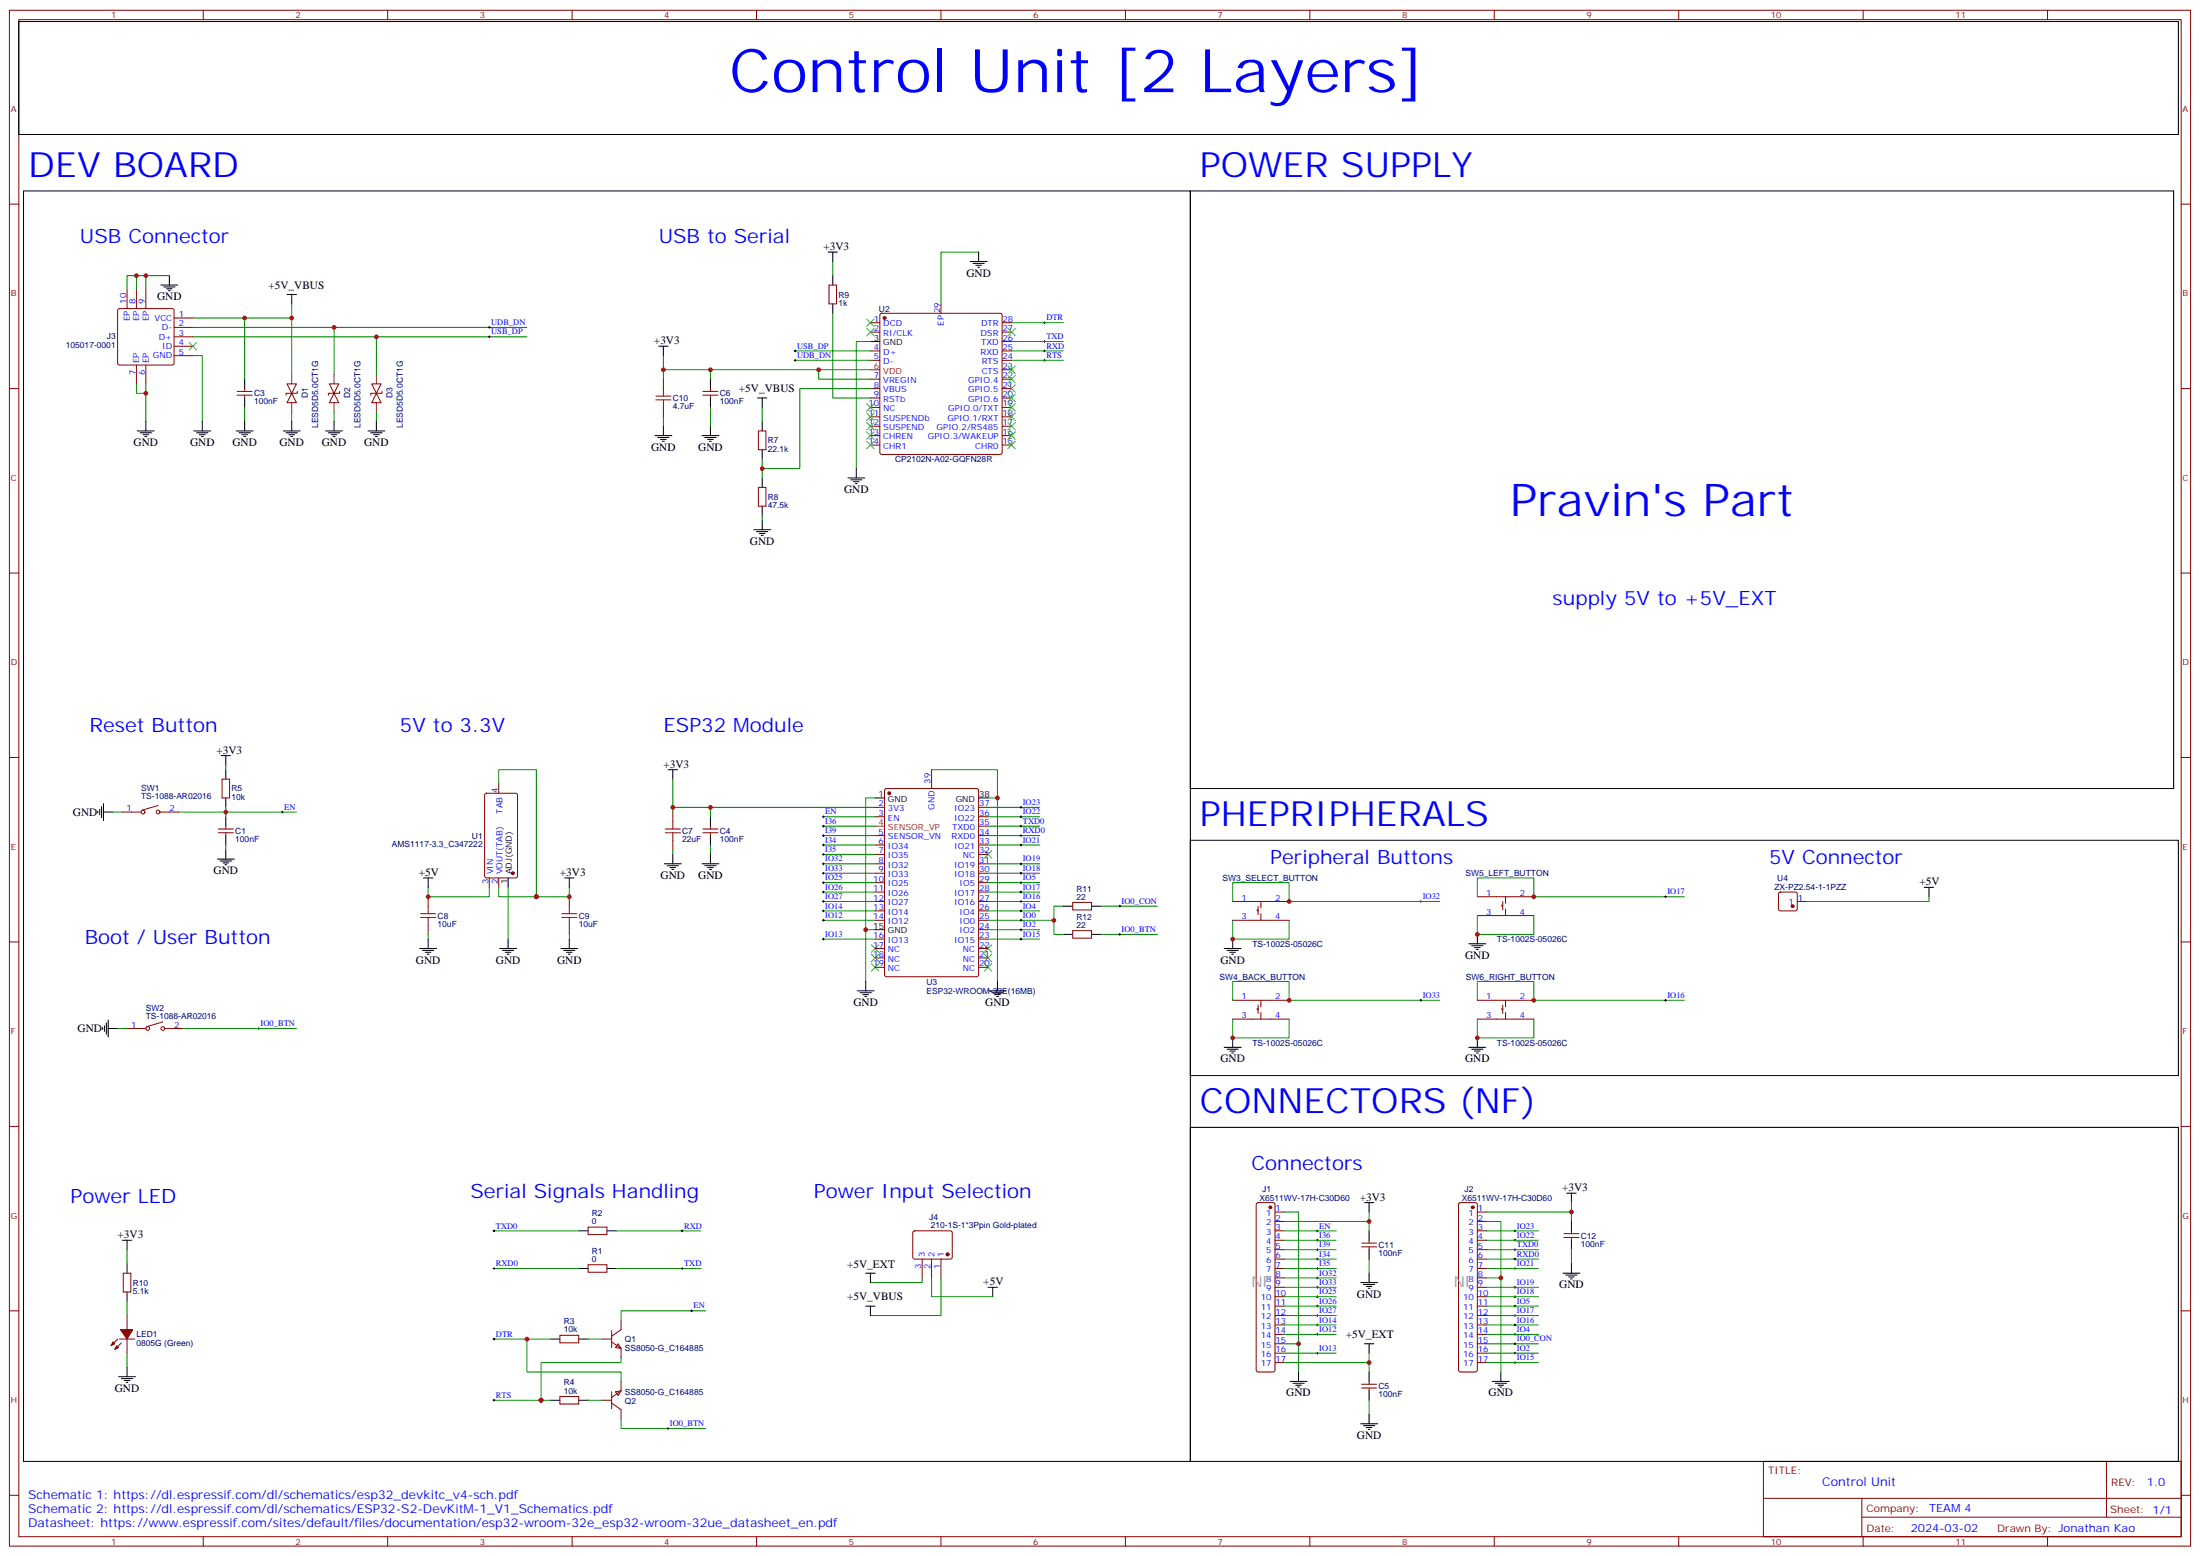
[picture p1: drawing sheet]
<svg xmlns="http://www.w3.org/2000/svg" width="825mm" height="583mm" viewBox="0 0 825 583" stroke-linecap="round" stroke-linejoin="round" font-family="sans-serif">
<g fill="none" stroke="#870000" stroke-width=".37">
<path d="M3.5 3.8h817.8v575.8h-817.8zM7.1 7.4h810.6v568.7h-810.6zM76.2 3.8v3.6M145.3 3.8v3.6M214.5 3.8v3.6M283.6 3.8v3.6M352.8 3.8v3.6M421.9 3.8v3.6M491.1 3.8v3.6M560.2 3.8v3.6M629.4 3.8v3.6M698.5 3.8v3.6"/>
<path d="M767.6 3.8v3.6M3.5 76.5h3.6M817.7 76.5h3.6M44.3 115.9l.5-.2h19.8l.5 .2 .2 .5v19.7l-.3 .5-.4 .2h-19.8l-.5-.2-.2-.5v-19.7zM47.6 108.6v7.1M51.2 108.6v7.1M54.7 108.6v7.1M65.3 119.2h7M310.8 106.9h2.8v7h-2.8zM330.1 117.6l.5-.2h44.4l.5 .2 .2 .5v51.6l-.2 .4-.5 .3h-44.4l-.5-.3-.3-.4v-51.6zM352.8 113.9v3.5M51.2 136.8v7.1"/>
<path d="M54.7 136.8v7.1M65.3 122.7h7M65.3 126.3h7M65.3 129.8h7M65.3 133.3h7M326.3 121h3.5M326.3 124.5h3.5M326.3 131.6h3.5M326.3 135.1h3.5M375.7 121h3.5M375.7 124.5h3.5M375.7 131.6h3.5"/>
<path d="M375.7 135.1h3.5M375.7 138.6h3.5M375.7 128h3.5M3.5 145.7h3.6M88.9 148.1h5.6M88.9 146.7h5.6M91.7 145.7v1M91.7 148.1v1.1M107.6 143.9h3.5l-1.7 3.5zM109.4 147.4l1.7 3.6h-3.5zM111.5 146.7v.7h-4.3v.7M123.5 143.9h3.5l-1.8 3.5z"/>
<path d="M125.2 147.4l1.8 3.6h-3.5zM127.4 146.7v.7h-4.3v.7M139.3 143.9h3.6l-1.8 3.5zM141.1 147.4l1.8 3.6h-3.6zM143.2 146.7v.7h-4.2v.7M248.7 142.1v3.6M248.7 152.7v3.5M263.5 148.1h5.7M263.5 146.7h5.7M266.3 145.7v1M266.3 148.1v1.1M326.3 145.7h3.5"/>
<path d="M326.3 142.1h3.5M326.3 149.2h3.5M326.3 152.7h3.5M326.3 156.2h3.5M326.3 159.8h3.5M375.7 145.7h3.5M375.7 142.1h3.5M375.7 149.2h3.5M375.7 152.7h3.5M375.7 156.2h3.5M375.7 159.8h3.5M817.7 145.7h3.6"/>
<path d="M284.3 161.5h2.9v7.1h-2.9zM326.3 163.3h3.5M326.3 166.8h3.5M375.7 163.3h3.5M375.7 166.8h3.5M284.3 182.7h2.9v7.1h-2.9zM3.5 214.8h3.6M817.7 214.8h3.6M3.5 284h3.6M83.3 292.1h2.8v7h-2.8zM181.9 297.6l.5-.2h10.9l.7 .4v30.6l-.4 .7h-11.2l-.7-.5v-30.5zM187 293.8v3.6"/>
<path d="M331.8 295.8l.5-.2h33.9l.6 .4 .1 69.4-.5 .7h-34.1l-.6-.4-.1-69.4zM349.2 288.5v7.1M817.7 284h3.6M45.9 304.4h7M59.3 301.9l-6 1.8M60 304.4h7M81.8 312.2h5.7M81.8 310.8h5.7M84.7 309.7v1.1M84.7 312.2v1M252.2 304.4v3.5M252.2 315v3.5"/>
<path d="M263.5 312.2h5.7M263.5 310.8h5.7M266.3 309.7v1.1M266.3 312.2v1M328.1 302.6h3.5M328.1 306.2h3.5M328.1 313.2h3.5M328.1 316.8h3.5M366.9 302.6h3.5M366.9 306.2h3.5M366.9 313.2h3.5M366.9 316.8h3.5"/>
<path d="M366.9 309.7h3.5M160.5 336.2v3.5M183.4 329.1v3.5M187 329.1v3.5M213.4 336.2v3.5M328.1 337.9h3.5M328.1 320.3h3.5M328.1 323.8h3.5M328.1 327.3h3.5M328.1 330.9h3.5M328.1 334.4h3.5M366.9 337.9h3.5"/>
<path d="M366.9 320.3h3.5M366.9 323.8h3.5M366.9 327.3h3.5M366.9 330.9h3.5M366.9 334.4h3.5M402.2 338.3h7v2.8h-7zM462.1 337.9h21.2M471.7 339.7v3.2M472.7 337.9v2.5M553.9 336.2h21.1M563.4 339.3h-.4v.4h.4M563.4 337.9v3.2"/>
<path d="M564.4 336.2v2.4M667 334.6l.5-.2h5.6l.5 .2 .2 .5v5.6l-.2 .5-.5 .3h-5.6l-.5-.3-.3-.5v-5.6zM673.8 337.9h3.5M3.5 353.1h3.6M160.5 346.7v3.6M213.4 346.7v3.6M328.1 345h3.5M328.1 341.5h3.5M328.1 352h3.5M328.1 355.6h3.5M328.1 359.1h3.5M366.9 345h3.5"/>
<path d="M366.9 341.5h3.5M366.9 352h3.5M366.9 355.6h3.5M366.9 359.1h3.5M366.9 348.5h3.5M402.2 348.9h7v2.8h-7zM462.1 345h21.2M471.7 341.1h-.4v.4h.4M472.7 342.5v2.5M553.9 343.2h21.1M564.4 340.7v2.5M817.7 353.1h3.6"/>
<path d="M328.1 362.6h3.5M366.9 362.6h3.5M462.1 375h21.2M471.7 378.1h-.4v.4h.4M471.7 376.7v3.2M472.7 375v2.4M472.7 379.6v2.4M553.9 375h21.1M563.4 378.1h-.4v.4h.4M563.4 376.7v3.2M564.4 375v2.4M564.4 379.6v2.4"/>
<path d="M47.6 385.6h7.1M61 383.1l-6 1.7M61.7 385.6h7.1M462.1 382h21.2M553.9 382h21.1M3.5 422.2h3.6M817.7 422.2h3.6M220.5 460h7v2.8h-7zM471.2 451l.5-.2h5.6l.5 .2 .2 .5v62.1l-.7 .7h-5.6l-.7-.7v-62.1zM478 454.3h3.5M478 457.9h3.5M547 451l.5-.2h5.7l.5 .2 .2 .5v62.1l-.7 .7h-5.7l-.7-.7v-62.1z"/>
<path d="M553.9 454.3h3.5M553.9 457.9h3.5M46.2 477.3h2.8v7h-2.8zM220.5 474.1h7v2.8h-7zM342.4 461.6l.5-.2h13.4l.5 .2 .2 .5-.1 9.5-.6 .4-13.7-.1-.4-.6v-9.2zM345.7 472v7M349.2 472v7M352.8 472v7M478 461.4h3.5M478 464.9h3.5M478 468.5h3.5M478 472h3.5"/>
<path d="M478 475.5h3.5M478 479h3.5M510.5 467.4h5.6M510.5 466h5.6M513.3 464.9v1.1M513.3 467.4v1.1M553.9 461.4h3.5M553.9 464.9h3.5M553.9 468.5h3.5M553.9 472h3.5M553.9 475.5h3.5M553.9 479h3.5"/>
<path d="M586.3 463.9h5.7M586.3 462.5h5.7M589.1 461.4v1.1M589.1 463.9v1M3.5 491.4h3.6M47.6 493.1v5.3M229.3 498.8v6.3M232.8 494.9v3.5l-3.5 2.5M478 482.6h3.5M478 486.1h3.5M478 489.6h3.5M478 493.1h3.5"/>
<path d="M478 496.7h3.5M553.9 482.6h3.5M553.9 486.1h3.5M553.9 489.6h3.5M553.9 493.1h3.5M553.9 496.7h3.5M817.7 491.4h3.6M44.1 502l-2.5 2.4M44.8 502h5.6M45.5 503.4l-2.5 2.4M47.6 502v5.3M209.9 500.6h7.1v2.8h-7.1z"/>
<path d="M225.8 502h3.5M229.3 503l3.5 2.5v3.5M231.8 503.7l1 1.8-2.1-.4zM232.8 517.8v3.6l-3.5 2.4M478 500.2h3.5M478 503.7h3.5M478 507.3h3.5M478 510.8h3.5M510.5 518.9h5.6M513.3 517.8v1.1M553.9 500.2h3.5M553.9 503.7h3.5"/>
<path d="M553.9 507.3h3.5M553.9 510.8h3.5M209.9 523.5h7.1v2.8h-7.1zM225.8 524.9h3.5M229.3 526l3.5 2.4v3.6M229.3 521.7v6.4M230.7 521.7l2.1-.3-1 1.7zM510.5 520.3h5.6M513.3 520.3v1.1M661.1 547.8h156.6v28.3h-156.6zM789.7 547.9v20.8M3.5 560.5h3.6"/>
<path d="M76.2 576.1v3.5M145.3 576.1v3.5M214.5 576.1v3.5M283.6 576.1v3.5M352.8 576.1v3.5M421.9 576.1v3.5M491.1 576.1v3.5M560.2 576.1v3.5M629.4 576.1v3.5M661.1 561.7h156.5M698 568.7h119.6M698 561.7v14.1"/>
<path d="M698.5 576.1v3.5M767.6 576.1v3.5M817.7 560.5h3.6"/>
<circle cx="53.6" cy="304.4" r=".71"/>
<circle cx="59.3" cy="304.4" r=".71"/>
<circle cx="55.4" cy="385.6" r=".71"/>
<circle cx="61" cy="385.6" r=".71"/>
</g>
<g fill="#870000" stroke="#870000" stroke-width=".37">
<path d="M43.7 504.4l.7 .7-1.4 .7z"/>
<path d="M42.3 503l.7 .7-1.4 .7z"/>
<path d="M45.2 498.4h4.5l-2.1 3.6z"/>
<circle cx="331.6" cy="119.2" r=".53"/>
<circle cx="192.3" cy="327.3" r=".53"/>
<circle cx="355.2" cy="470.2" r=".53"/>
<circle cx="476.2" cy="452.6" r=".53"/>
<circle cx="552.1" cy="452.6" r=".53"/>
<circle cx="672" cy="339.7" r=".53"/>
<circle cx="333.4" cy="297.4" r=".53"/>
</g>
<g fill="none" stroke="#000" stroke-width=".37">
<path d="M7.1 8.1h809.6v42.3h-809.6zM8.8 71.6h437.5v476.2h-437.5zM446.3 71.6h368.6v224h-368.6zM310.4 94.5h3.6M312.2 94.5v3.5M363.7 98h6.4M364.8 98.7h4.2M365.8 99.4h2.1M366.9 94.5v3.5M60.3 106.9h6.4M61.4 107.6h4.2M62.4 108.3h2.2"/>
<path d="M63.1 109h.8M63.5 103.3v3.6M107.6 110.4h3.5M109.4 110.4v3.5M312.2 103.3v3.6M312.2 113.9v3.5M366.5 100.2h.7M183.1 126.3h.7M183.1 122.7h.7M183.4 122.4v.7M183.4 125.9v.7M246.9 129.8h3.6"/>
<path d="M248.7 129.8v3.5M297.7 131.6h.7M297.7 135.1h.7M298.1 131.2v.7M298.1 134.7v.7M326.3 128h3.5M391.2 128h.7M391.2 131.6h.7M391.2 135.1h.7M391.2 121h.7M391.6 120.6v.7M391.6 127.7v.7"/>
<path d="M391.6 131.2v.7M391.6 134.7v.7M54.7 158v3.5M75.8 158v3.5M91.7 142.1v3.6M91.7 149.2v3.5M91.7 158v3.5M109.4 158v3.5M125.2 158v3.5M141.1 158v3.5M248.7 159.8v3.5M266.3 142.1v3.6"/>
<path d="M266.3 149.2v3.5M266.3 159.8v3.5M284 149.2h3.5M285.8 149.2v3.5M285.8 158v3.5M51.5 161.5h6.4M52.6 162.2h4.2M53.6 162.9h2.1M54.3 163.7h.7M72.7 161.5h6.3M73.7 162.2h4.3M74.8 162.9h2.1"/>
<path d="M75.5 163.7h.7M88.5 161.5h6.4M89.6 162.2h4.2M90.7 162.9h2.1M91.4 163.7h.7M106.2 161.5h6.3M107.2 162.2h4.3M108.3 162.9h2.1M109 163.7h.7M122.1 161.5h6.3M123.1 162.2h4.3M124.2 162.9h2.1"/>
<path d="M124.9 163.7h.7M137.9 161.5h6.4M139 162.2h4.2M140.1 162.9h2.1M140.8 163.7h.7M245.5 163.3h6.4M246.6 164h4.2M247.6 164.7h2.2M248.4 165.4h.7M263.2 163.3h6.3M264.2 164h4.3M265.3 164.7h2.1"/>
<path d="M266 165.4h.7M285.8 168.6v3.5M285.8 179.2v3.5M317.9 179.2h6.3M318.9 179.9h4.2M321 175.6v3.6M282.6 198.6h6.3M283.6 199.3h4.3M284.7 200h2.1M285.8 189.8v3.5M285.8 195.1v3.5M320 180.6h2.1"/>
<path d="M320.7 181.3h.7M285.4 200.7h.7M82.9 283.2h3.5M84.7 283.2v3.6M84.7 288.5v3.6M84.7 299.1v3.5M250.5 288.5h3.5M252.2 288.5v3.6M328.1 299.1h3.5M366.9 299.1h3.5M36.7 304.1v.7M37.4 303.4v2.1"/>
<path d="M38.1 302.3v4.2M38.8 304.4h3.5M38.8 301.2v6.4M84.7 306.2v3.5M84.7 313.2v3.6M84.7 318.5v3.6M105.5 304.4h.7M105.8 304.1v.7M266.3 306.2v3.5M266.3 313.2v3.6M308.3 306.2h.7M308.3 316.8h.7"/>
<path d="M308.3 309.7h.7M308.3 313.2h.7M308.7 305.8v.7M308.7 309.4v.7M308.7 312.9v.7M308.7 316.4v.7M308.7 319.9v.7M382.4 306.2h.7M382.4 316.8h.7M382.4 302.6h.7M382.4 309.7h.7M382.4 313.2h.7"/>
<path d="M382.8 302.3v.7M382.8 305.8v.7M382.8 309.4v.7M382.8 312.9v.7M382.8 316.4v.7M446.3 315h370.4v88.2h-370.4zM81.5 322.1h6.3M82.5 322.8h4.3M83.6 323.5h2.1M84.3 324.2h.7M158.7 329.1h3.6M160.5 329.1v3.5"/>
<path d="M190.5 329.1v3.5M211.7 329.1h3.5M213.4 329.1v3.5M249.1 323.8h6.3M250.1 324.5h4.3M251.2 325.2h2.1M251.9 325.9h.7M252.2 320.3v3.5M263.2 323.8h6.3M264.2 324.5h4.3M265.3 325.2h2.1M266 325.9h.7"/>
<path d="M266.3 320.3v3.5M308.3 323.8h.7M308.3 337.9h.7M308.3 334.4h.7M308.3 327.3h.7M308.3 330.9h.7M308.3 320.3h.7M308.7 323.5v.7M308.7 327v.7M308.7 330.5v.7M308.7 334v.8M308.7 337.6v.7"/>
<path d="M382.4 323.8h.7M382.4 337.9h.7M382.4 334.4h.7M382.4 327.3h.7M382.4 330.9h.7M382.8 323.5v.7M382.8 327v.7M382.8 330.5v.7M382.8 334v.8M382.8 337.6v.7M398.6 339.7h3.6M409.2 339.7h3.5"/>
<path d="M419.5 339.7h.7M419.8 339.3v.7M532.3 337.9h.7M532.7 337.6v.7M624.1 336.2h.7M624.4 335.8v.7M721.4 332.6h3.6M723.2 332.6v3.6M157.3 355.6h6.4M158.4 356.3h4.2M159.5 357h2.1M160.2 357.7h.7"/>
<path d="M160.5 352v3.6M187.3 355.6h6.4M188.4 356.3h4.2M189.4 357h2.2M190.1 357.7h.8M190.5 352v3.6M210.3 355.6h6.3M211.3 356.3h4.2M212.4 357h2.1M213.1 357.7h.7M213.4 352v3.6M308.3 345h.7"/>
<path d="M308.3 352h.7M308.3 341.5h.7M308.7 341.1v.7M308.7 344.6v.7M308.7 351.7v.7M328.1 348.5h3.5M382.4 345h.7M382.4 352h.7M382.4 341.5h.7M382.4 348.5h.7M382.8 341.1v.7M382.8 344.6v.7"/>
<path d="M382.8 348.2v.7M382.8 351.7v.7M398.6 350.3h3.6M409.2 350.3h3.5M419.5 350.3h.7M419.8 349.9v.7M459 355.6h6.3M460 356.3h4.3M461.1 357h2.1M461.8 357.7h.7M462.1 352v3.6M550.7 353.8h6.3"/>
<path d="M551.7 354.5h4.3M552.8 355.2h2.1M553.5 355.9h.7M553.9 350.3v3.5M321.4 371.4h6.3M322.4 372.1h4.3M323.5 372.9h2.1M324.2 373.6h.7M324.6 367.9v3.5M370.8 371.4h6.3M371.8 372.1h4.3M372.9 372.9h2.1"/>
<path d="M373.6 373.6h.7M373.9 367.9v3.5M532.3 375h.7M532.7 374.6v.7M624.1 375h.7M624.4 374.6v.7M38.5 385.2v.7M39.2 384.5v2.1M39.9 383.4v4.3M40.6 385.6h3.5M40.6 382.4v6.3M96.7 385.6h.7"/>
<path d="M97 385.2v.7M459 392.6h6.3M460 393.3h4.3M461.1 394h2.1M461.8 394.7h.7M462.1 389.1v3.5M550.7 392.6h6.3M551.7 393.3h4.3M552.8 394h2.1M553.5 394.7h.7M553.9 389.1v3.5M446.3 422.6h370.4v125.2h-370.4z"/>
<path d="M511.5 450.8h3.6M513.3 450.8v3.5M587.4 447.3h3.5M589.1 447.3v3.5M589.1 457.9v3.5M45.9 464.9h3.5M47.6 464.9v3.6M47.6 473.7v3.6M184.9 475.5h.7M184.9 461.4h.7M185.2 461v.8M185.2 475.2v.7"/>
<path d="M217 475.5h3.5M217 461.4h3.5M227.5 475.5h3.6M227.5 461.4h3.6M255.4 475.5h.7M255.4 461.4h.7M255.8 461v.8M255.8 475.2v.7M324.6 477.3h3.5M326.3 477.3v3.5M493.5 475.5h.7M493.5 461.4h.7"/>
<path d="M493.5 464.9h.7M493.5 468.5h.7M493.5 472h.7M493.5 479h.7M493.9 461v.8M493.9 464.6v.7M493.9 468.1v.7M493.9 471.6v.7M493.9 475.2v.7M493.9 478.7v.7M513.3 461.4v3.5M513.3 468.5v3.5"/>
<path d="M513.3 477.3v3.5M567.6 475.5h.7M567.6 461.4h.7M567.6 464.9h.7M567.6 468.5h.7M567.6 472h.7M568 461v.8M568 464.6v.7M568 468.1v.7M568 471.6v.7M568 475.2v.7M586 477.3h6.3"/>
<path d="M587 478h4.3M588.1 478.7h2.1M588.8 479.4h.7M589.1 464.9v3.6M589.1 473.7v3.6M47.6 484.3v3.6M258.9 491.4h.7M259.3 491v.7M324.6 489.6h3.5M326.3 489.6v3.5M370.4 482.6h3.5M372.2 482.6v3.5"/>
<path d="M493.5 482.6h.7M493.5 489.6h.7M493.5 493.1h.7M493.5 486.1h.7M493.5 496.7h.7M493.9 482.2v.7M493.9 485.7v.7M493.9 489.3v.7M493.9 492.8v.7M493.9 496.3v.7M493.9 499.9v.7M510.1 480.8h6.4"/>
<path d="M511.2 481.5h4.2M512.2 482.2h2.1M512.9 482.9h.7M567.6 482.6h.7M567.6 489.6h.7M567.6 493.1h.7M567.6 486.1h.7M567.6 496.7h.7M568 482.2v.7M568 485.7v.7M568 489.3v.7M568 492.8v.7"/>
<path d="M568 496.3v.7M568 499.9v.7M44.4 516.1h6.4M45.5 516.8h4.2M46.6 517.5h2.1M47.3 518.2h.7M47.6 512.6v3.5M184.9 502h.7M185.2 501.6v.7M206.4 502h3.5M217 502h3.5M483.7 517.8h6.3"/>
<path d="M484.7 518.5h4.2M485.8 519.3h2.1M486.5 520h.7M486.8 514.3v3.5M493.5 507.3h.7M493.5 500.2h.7M493.9 506.9v.7M511.5 503.7h3.6M513.3 503.7v3.6M513.3 514.3v3.5M559.5 517.8h6.4M560.6 518.5h4.2"/>
<path d="M561.6 519.3h2.1M562.3 520h.7M562.7 514.3v3.5M567.6 507.3h.7M567.6 500.2h.7M567.6 510.8h.7M567.6 503.7h.7M568 503.4v.7M568 506.9v.7M568 510.4v.7M184.9 524.9h.7M185.2 524.5v.8"/>
<path d="M206.4 524.9h3.5M217 524.9h3.5M250.1 535.5h.7M250.5 535.1v.7M510.1 533.7h6.4M511.2 534.4h4.2M512.2 535.1h2.1M512.9 535.8h.7M513.3 521.4v3.5M513.3 530.2v3.5"/>
</g>
<path d="M326.3 138.6h3.5M328.1 309.7h3.5" fill="none" stroke="#f00" stroke-width=".37"/>
<path d="M109.4 140.4v3.5M109.4 151v3.5M125.2 140.4v3.5M125.2 151v3.5M141.1 140.4v3.5M141.1 151v3.5" fill="none" stroke="#8c2424" stroke-width=".37"/>
<g fill="none" stroke="#a10000" stroke-width=".37">
<path d="M245.9 149.9h5.6M245.9 148.5h5.6M248.7 145.7v2.8M248.7 149.9v2.8M249.4 312.2h5.7M249.4 310.8h5.7M252.2 307.9v2.9M252.2 312.2v2.8M160.5 339.7v2.8M213.4 339.7v2.8M157.7 343.9h5.6M157.7 342.5h5.6"/>
<path d="M160.5 343.9v2.8M210.6 343.9h5.7M210.6 342.5h5.7M213.4 343.9v2.8"/>
</g>
<g fill="none" stroke="#008700" stroke-width=".37">
<path d="M312.2 98v5.3M366.9 94.5h-14.1v19.4M47.6 108.6v-5.3h7.1v5.3M51.2 103.3v5.3M54.7 103.3h8.8M72.3 119.2h19.4v22.9M91.7 119.2h17.7v21.2M109.4 113.9v5.3M312.2 117.4v31.8h14.1M72.3 133.3h3.5v24.7M72.3 122.7h125.3M72.3 126.3h125.3"/>
<path d="M125.2 122.7v17.7M141.1 126.3v14.1M248.7 133.3v5.3M266.3 138.6v3.5M298.1 131.6h28.2M298.1 135.1h28.2M306.9 138.6v3.5h19.4M326.3 128h-5.3v47.6M326.3 138.6h-77.6v3.5M379.2 131.6h19.4M379.2 135.1h19.4M379.2 121h19.4"/>
<path d="M379.2 128h19.4M51.2 143.9v3.5h3.5v-3.5M54.7 147.4v10.6M91.7 152.7v5.3M109.4 154.5v3.5M125.2 154.5v3.5M141.1 154.5v3.5M248.7 156.2v3.6M266.3 152.7v7.1M285.8 152.7v5.3M326.3 145.7h-26.4v29.9h-14.1v-3.5M285.8 175.6v3.6"/>
<path d="M285.8 193.3v1.8M84.7 286.8v1.7M187 293.8v-5.3h14.1v47.7M252.2 292.1v10.5M328.1 299.1h-3.5v68.8M349.2 288.5h24.7v10.6M370.4 299.1h3.5v68.8M42.3 304.4h3.6M67 304.4h17.7v1.8M84.7 302.6v1.8h26.4M84.7 316.8v1.7M252.2 318.5v1.8"/>
<path d="M266.3 302.6v3.6M266.3 316.8v3.5M308.7 306.2h19.4M308.7 309.7h19.4M308.7 313.2h19.4M308.7 316.8h19.4M328.1 302.6h-75.9v1.8M370.4 306.2h19.4M370.4 309.7h19.4M370.4 313.2h19.4M370.4 316.8h19.4M370.4 302.6h19.4"/>
<path d="M160.5 332.6v3.6h22.9v-3.6M187 332.6v3.6h26.4v-3.6M190.5 332.6v19.4M308.7 320.3h19.4M308.7 323.8h19.4M308.7 327.3h19.4M308.7 330.9h19.4M308.7 334.4h19.4M308.7 337.9h19.4M370.4 323.8h19.4M370.4 327.3h19.4M370.4 330.9h19.4"/>
<path d="M370.4 334.4h19.4M370.4 337.9h19.4M398.6 339.7h-3.5v5.3h-24.7M412.7 339.7h21.2M462.1 337.9v-7h21.2v7h56.5M553.9 336.2v-7.1h21.1v7.1h56.5M723.2 336.2v1.7h-45.9M160.5 350.3v1.7M213.4 350.3v1.7M308.7 341.5h19.4M308.7 345h19.4M308.7 352h19.4"/>
<path d="M324.6 348.5h3.5M370.4 348.5h19.4M370.4 341.5h19.4M370.4 352h19.4M395.1 345v5.3h3.5M412.7 350.3h21.2M462.1 345v7h21.2v-7M553.9 343.2v7.1h21.1v-7.1M462.1 375v-7.1h21.2v7.1h56.5M553.9 375v-7.1h21.1v7.1h56.5M44.1 385.6h3.5M68.8 385.6h42.3"/>
<path d="M462.1 382v7.1h21.2v-7.1M553.9 382v7.1h21.1v-7.1M481.5 454.3h5.3v60M481.5 457.9h31.8v3.5M513.3 454.3v3.6M557.4 457.9h5.3v56.4M557.4 454.3h31.7v3.6M589.1 450.8v3.5M47.6 468.5v5.2M185.2 475.5h31.8M185.2 461.4h31.8M231.1 475.5h31.7"/>
<path d="M231.1 461.4h31.7M345.7 479v1.8h-19.4M349.2 479v7.1h23M352.8 479v14.1h-26.5M481.5 475.5h19.4M481.5 461.4h19.4M481.5 479h19.4M481.5 472h19.4M481.5 468.5h19.4M481.5 464.9h19.4M513.3 472v5.3M557.4 475.5h19.4"/>
<path d="M557.4 461.4h19.4M557.4 479h5.3M557.4 472h19.4M557.4 468.5h19.4M557.4 464.9h19.4M589.1 468.5v5.2M47.6 487.9v5.2M264.6 491.4h-31.8v3.5M481.5 496.7h19.4M481.5 493.1h19.4M481.5 489.6h19.4M481.5 486.1h19.4"/>
<path d="M481.5 482.6h19.4M557.4 496.7h19.4M557.4 493.1h19.4M557.4 489.6h19.4M557.4 486.1h19.4M557.4 482.6h19.4M47.6 507.3v5.3M185.2 502h12.4M206.4 502h-8.8v12.3h35.2v3.5M220.5 502h5.3M232.8 509v1.8h-30v14.1h3.6M481.5 510.8h31.8v3.5"/>
<path d="M481.5 507.3h19.4M481.5 500.2h19.4M481.5 503.7h5.3M513.3 507.3v3.5M557.4 507.3h19.4M557.4 500.2h19.4M557.4 510.8h19.4M557.4 503.7h19.4M185.2 524.9h17.6M220.5 524.9h5.3M232.8 532v3.5h31.8M513.3 524.9v5.3"/>
</g>
<g fill="none" stroke="#3c3" stroke-width=".37">
<path d="M324.9 119.6l2.8 2.8M327.7 119.6l-2.8 2.8M70.9 128.4l2.8 2.8M73.7 128.4l-2.8 2.8M324.9 123.1l2.8 2.8M327.7 123.1l-2.8 2.8M377.8 137.2l2.8 2.8M377.8 123.1l2.8 2.8M380.6 137.2l-2.8 2.8M380.6 123.1l-2.8 2.8M324.9 151.3l2.8 2.8M324.9 158.4l2.8 2.8"/>
<path d="M324.9 154.8l2.8 2.9M327.7 151.3l-2.8 2.8M327.7 158.4l-2.8 2.8M327.7 154.8l-2.8 2.9M377.8 158.4l2.8 2.8M377.8 154.8l2.8 2.9M377.8 151.3l2.8 2.8M377.8 147.8l2.8 2.8M377.8 144.3l2.8 2.8M377.8 140.7l2.8 2.8M380.6 158.4l-2.8 2.8M380.6 154.8l-2.8 2.9"/>
<path d="M380.6 151.3l-2.8 2.8M380.6 147.8l-2.8 2.8M380.6 144.3l-2.8 2.8M380.6 140.7l-2.8 2.8M324.9 161.9l2.8 2.8M324.9 165.4l2.8 2.8M327.7 161.9l-2.8 2.8M327.7 165.4l-2.8 2.8M377.8 165.4l2.8 2.8M377.8 161.9l2.8 2.8M380.6 165.4l-2.8 2.8M380.6 161.9l-2.8 2.8"/>
<path d="M369 318.9l2.8 2.8M371.8 318.9l-2.8 2.8M326.7 354.2l2.8 2.8M326.7 357.7l2.8 2.8M329.5 354.2l-2.8 2.8M329.5 357.7l-2.8 2.8M369 354.2l2.8 2.8M369 357.7l2.8 2.8M371.8 354.2l-2.8 2.8M371.8 357.7l-2.8 2.8M326.7 361.2l2.8 2.8M329.5 361.2l-2.8 2.8"/>
<path d="M369 361.2l2.8 2.8M371.8 361.2l-2.8 2.8"/>
</g>
<g fill="#c00">
<circle cx="202.8" cy="524.9" r=".88"/>
<circle cx="160.5" cy="336.2" r=".88"/>
<circle cx="213.4" cy="336.2" r=".88"/>
<circle cx="201.1" cy="336.2" r=".88"/>
<circle cx="306.9" cy="138.6" r=".88"/>
<circle cx="285.8" cy="175.6" r=".88"/>
<circle cx="266.3" cy="138.6" r=".88"/>
<circle cx="248.7" cy="138.6" r=".88"/>
<circle cx="91.7" cy="119.2" r=".88"/>
<circle cx="125.2" cy="122.7" r=".88"/>
<circle cx="141.1" cy="126.3" r=".88"/>
<circle cx="109.4" cy="119.2" r=".88"/>
<circle cx="54.7" cy="103.3" r=".88"/>
<circle cx="51.2" cy="103.3" r=".88"/>
<circle cx="54.7" cy="147.4" r=".88"/>
<circle cx="197.6" cy="502" r=".88"/>
<circle cx="589.1" cy="454.3" r=".88"/>
<circle cx="513.3" cy="457.9" r=".88"/>
<circle cx="513.3" cy="510.8" r=".88"/>
<circle cx="395.1" cy="345" r=".88"/>
<circle cx="562.7" cy="479" r=".88"/>
<circle cx="486.8" cy="503.7" r=".88"/>
<circle cx="373.9" cy="299.1" r=".88"/>
<circle cx="324.6" cy="348.5" r=".88"/>
<circle cx="252.2" cy="302.6" r=".88"/>
<circle cx="266.3" cy="302.6" r=".88"/>
<circle cx="483.3" cy="337.9" r=".88"/>
<circle cx="462.1" cy="352" r=".88"/>
<circle cx="462.1" cy="389.1" r=".88"/>
<circle cx="483.3" cy="375" r=".88"/>
<circle cx="553.9" cy="350.3" r=".88"/>
<circle cx="575" cy="336.2" r=".88"/>
<circle cx="553.9" cy="389.1" r=".88"/>
<circle cx="575" cy="375" r=".88"/>
<circle cx="84.7" cy="304.4" r=".88"/>
</g>
<text font-size="22.6" fill="#00f" x="273.4" y="34.5">Control Unit [2 Layers]</text>
<text font-size="16.9" fill="#00f" x="566.2" y="193.3">Pravin's Part</text>
<g font-size="13.1" fill="#00f">
<text x="10.6" y="66.3">DEV BOARD</text>
<text x="449.8" y="66.3">POWER SUPPLY</text>
<text x="449.8" y="309.7">PHEPRIPHERALS</text>
<text x="449.8" y="417.3">CONNECTORS (NF)</text>
</g>
<g font-size="7.4" fill="#00f">
<text x="30" y="91">USB Connector</text>
<text x="246.9" y="91">USB to Serial</text>
<text x="582.1" y="226.8">supply 5V to +5V_EXT</text>
<text x="33.5" y="274.4">Reset Button</text>
<text x="149.9" y="274.4">5V to 3.3V</text>
<text x="248.7" y="274.4">ESP32 Module</text>
<text x="476.2" y="323.8">Peripheral Buttons</text>
<text x="663.2" y="323.8">5V Connector</text>
<text x="31.7" y="353.8">Boot / User Button</text>
<text x="469.2" y="438.5">Connectors</text>
<text x="176.4" y="449.1">Serial Signals Handling</text>
<text x="305.2" y="449.1">Power Input Selection</text>
<text x="26.5" y="450.8">Power LED</text>
</g>
<g font-size="5.6" fill="#999">
<text x="469.2" y="482.6">NF</text>
<text x="545" y="482.6">NF</text>
</g>
<g font-size="4.6" fill="#00f">
<text x="683.2" y="556.9">Control Unit</text>
<text x="10.6" y="561.9">Schematic 1: https://dl.espressif.com/dl/schematics/esp32_devkitc_v4-sch.pdf</text>
<text x="10.6" y="567.2">Schematic 2: https://dl.espressif.com/dl/schematics/ESP32-S2-DevKitM-1_V1_Schematics.pdf</text>
<text x="10.6" y="572.5">Datasheet: https://www.espressif.com/sites/default/files/documentation/esp32-wroom-32e_esp32-wroom-32ue_datasheet_en.pdf</text>
</g>
<g font-size="4.2">
<text x="308.7" y="93.8">+3V3</text>
<text x="362.3" y="103.7">GND</text>
<text x="58.9" y="112.5">GND</text>
<text x="100.6" y="108.3">+5V_VBUS</text>
<text x="245.2" y="129.1">+3V3</text>
<text x="277" y="147.1">+5V_VBUS</text>
<text x="50.1" y="167.2">GND</text>
<text x="71.3" y="167.2">GND</text>
<text x="87.1" y="167.2">GND</text>
<text x="104.8" y="167.2">GND</text>
<text x="120.6" y="167.2">GND</text>
<text x="136.5" y="167.2">GND</text>
<text x="244.1" y="168.9">GND</text>
<text x="261.8" y="168.9">GND</text>
<text x="316.4" y="184.8">GND</text>
<text x="281.2" y="204.2">GND</text>
<text x="81.1" y="282.5">+3V3</text>
<text x="248.7" y="287.8">+3V3</text>
<text x="27.3" y="305.8">GND</text>
<text x="80.1" y="327.7">GND</text>
<text x="157" y="328.4">+5V</text>
<text x="209.9" y="328.4">+3V3</text>
<text x="247.6" y="329.5">GND</text>
<text x="261.8" y="329.5">GND</text>
<text x="719.7" y="331.9">+5V</text>
<text x="549.3" y="359.4">GND</text>
<text x="155.9" y="361.2">GND</text>
<text x="185.9" y="361.2">GND</text>
<text x="208.8" y="361.2">GND</text>
<text x="457.6" y="361.2">GND</text>
<text x="320" y="377.1">GND</text>
<text x="369.4" y="377.1">GND</text>
<text x="29.1" y="387">GND</text>
<text x="457.6" y="398.3">GND</text>
<text x="549.3" y="398.3">GND</text>
<text x="585.6" y="446.6">+3V3</text>
<text x="509.8" y="450.1">+3V3</text>
<text x="44.1" y="464.2">+3V3</text>
<text x="317.6" y="475.2">+5V_EXT</text>
<text x="368.7" y="481.9">+5V</text>
<text x="584.6" y="482.9">GND</text>
<text x="317.6" y="487.5">+5V_VBUS</text>
<text x="508.7" y="486.4">GND</text>
<text x="504.6" y="501.6">+5V_EXT</text>
<text x="43" y="521.7">GND</text>
<text x="482.2" y="523.5">GND</text>
<text x="558.1" y="523.5">GND</text>
<text x="508.7" y="539.4">GND</text>
</g>
<g font-size="4.2" fill="#00f">
<text x="804.9" y="557.1">1.0</text>
<text x="723.3" y="566.7">TEAM 4</text>
<text x="716.4" y="574.5">2024-03-02</text>
</g>
<g font-size="3.9" fill="#800">
<text x="662.9" y="552.4">TITLE:</text>
<text x="791.5" y="557.1">REV:</text>
<text x="699.8" y="566.6">Company:</text>
<text x="791.1" y="567.2">Sheet: 1/1</text>
<text x="699.8" y="574.3">Date:</text>
<text x="748.8" y="574.4">Drawn By: Jonathan Kao</text>
</g>
<g font-size="3.2" fill="#800">
<text x="41.6" y="6.8">1</text>
<text x="110.8" y="6.8">2</text>
<text x="179.9" y="6.8">3</text>
<text x="249.1" y="6.8">4</text>
<text x="318.2" y="6.8">5</text>
<text x="387.3" y="6.8">6</text>
<text x="456.5" y="6.8">7</text>
<text x="525.6" y="6.8">8</text>
<text x="594.8" y="6.8">9</text>
<text x="663.9" y="6.8">10</text>
<text x="733.1" y="6.8">11</text>
<text x="4.1" y="41.9">A</text>
<text x="818.3" y="41.9">A</text>
<text x="4.1" y="111.1">B</text>
<text x="818.3" y="111.1">B</text>
<text x="4.1" y="180.2">C</text>
<text x="818.3" y="180.2">C</text>
<text x="4.1" y="249.4">D</text>
<text x="818.3" y="249.4">D</text>
<text x="4.1" y="318.5">E</text>
<text x="818.3" y="318.5">E</text>
<text x="4.1" y="387.7">F</text>
<text x="818.3" y="387.7">F</text>
<text x="4.1" y="456.8">G</text>
<text x="818.3" y="456.8">G</text>
<text x="4.1" y="526">H</text>
<text x="818.3" y="526">H</text>
<text x="41.6" y="579">1</text>
<text x="110.8" y="579">2</text>
<text x="179.9" y="579">3</text>
<text x="249.1" y="579">4</text>
<text x="318.2" y="579">5</text>
<text x="387.3" y="579">6</text>
<text x="456.5" y="579">7</text>
<text x="525.6" y="579">8</text>
<text x="594.8" y="579">9</text>
<text x="663.9" y="579">10</text>
<text x="733.1" y="579">11</text>
</g>
<g font-size="3.2" fill="#00f">
<text x="47.3" y="113.9" transform="rotate(-90 47.3 113.9)">10</text>
<text x="50.8" y="113.9" transform="rotate(-90 50.8 113.9)">8</text>
<text x="54.3" y="113.9" transform="rotate(-90 54.3 113.9)">9</text>
<text x="67" y="118.9">1</text>
<text x="352.4" y="117.4" transform="rotate(-90 352.4 117.4)">29</text>
<text x="48.7" y="120.3" transform="rotate(-90 48.7 120.3)">EP</text>
<text x="52.2" y="120.3" transform="rotate(-90 52.2 120.3)">EP</text>
<text x="55.7" y="120.3" transform="rotate(-90 55.7 120.3)">EP</text>
<text x="58" y="120.3">VCC</text>
<text x="60.7" y="123.8">D-</text>
<text x="67" y="122.4">2</text>
<text x="67" y="125.9">3</text>
<text x="184.1" y="125.4">USB_DP</text>
<text x="184.1" y="121.8">UDB_DN</text>
<text x="327.7" y="120.6">1</text>
<text x="327.7" y="124.1">2</text>
<text x="331.2" y="122.4">DCD</text>
<text x="331.2" y="125.9">RI/CLK</text>
<text x="353.8" y="122.1" transform="rotate(-90 353.8 122.1)">EP</text>
<text x="367.6" y="125.9">DSR</text>
<text x="367.8" y="122.4">DTR</text>
<text x="375.9" y="124.1">27</text>
<text x="375.9" y="120.6">28</text>
<text x="392.3" y="120.1">DTR</text>
<text x="59.5" y="127.3">D+</text>
<text x="60.8" y="130.8">ID</text>
<text x="67" y="129.4">4</text>
<text x="298.8" y="130.7">USB_DP</text>
<text x="327.7" y="131.2">4</text>
<text x="367.8" y="129.4">TXD</text>
<text x="375.9" y="131.2">25</text>
<text x="375.9" y="127.7">26</text>
<text x="392.3" y="130.7">RXD</text>
<text x="392.3" y="127.1">TXD</text>
<text x="52.2" y="136.1" transform="rotate(-90 52.2 136.1)">EP</text>
<text x="55.7" y="136.1" transform="rotate(-90 55.7 136.1)">EP</text>
<text x="57.3" y="134.4">GND</text>
<text x="67" y="133">5</text>
<text x="298.8" y="134.2">UDB_DN</text>
<text x="327.7" y="134.7">5</text>
<text x="331.2" y="133">D+</text>
<text x="331.2" y="136.5">D-</text>
<text x="367.6" y="133">RXD</text>
<text x="368.1" y="136.5">RTS</text>
<text x="375.9" y="134.7">24</text>
<text x="392.3" y="134.2">RTS</text>
<text x="50.8" y="140.6" transform="rotate(-90 50.8 140.6)">7</text>
<text x="54.3" y="140.6" transform="rotate(-90 54.3 140.6)">6</text>
<text x="327.7" y="141.8">7</text>
<text x="331.2" y="143.5">VREGIN</text>
<text x="363" y="143.5">GPIO.4</text>
<text x="368.1" y="140">CTS</text>
<text x="375.9" y="141.8">22</text>
<text x="375.9" y="138.3">23</text>
<text x="327.7" y="145.3">8</text>
<text x="327.7" y="148.8">9</text>
<text x="331.2" y="147.1">VBUS</text>
<text x="363" y="147.1">GPIO.5</text>
<text x="375.9" y="148.8">20</text>
<text x="375.9" y="145.3">21</text>
<text x="325.6" y="152.4">10</text>
<text x="325.6" y="155.9">11</text>
<text x="331.2" y="150.6">RSTb</text>
<text x="331.2" y="154.1">NC</text>
<text x="355.5" y="154.1">GPIO.0/TXT</text>
<text x="363" y="150.6">GPIO.6</text>
<text x="375.9" y="155.9">18</text>
<text x="375.9" y="152.4">19</text>
<text x="325.6" y="159.4">12</text>
<text x="331.2" y="157.7">SUSPENDb</text>
<text x="331.2" y="161.2">SUSPEND</text>
<text x="351.2" y="161.2">GPIO.2/RS485</text>
<text x="355.2" y="157.7">GPIO.1/RXT</text>
<text x="375.9" y="159.4">17</text>
<text x="325.6" y="162.9">13</text>
<text x="325.6" y="166.5">14</text>
<text x="331.2" y="164.7">CHREN</text>
<text x="347.8" y="164.7">GPIO.3/WAKEUP</text>
<text x="375.9" y="166.5">15</text>
<text x="375.9" y="162.9">16</text>
<text x="331.2" y="168.2">CHR1</text>
<text x="365.6" y="168.2">CHR0</text>
<text x="348.9" y="293.8" transform="rotate(-90 348.9 293.8)">39</text>
<text x="186.6" y="297.2" transform="rotate(-90 186.6 297.2)">4</text>
<text x="47.4" y="304.1">1</text>
<text x="63.5" y="304.1">2</text>
<text x="106.5" y="303.5">EN</text>
<text x="188.4" y="305" transform="rotate(-90 188.4 305)">TAB</text>
<text x="309.4" y="305.3">EN</text>
<text x="329.4" y="302.3">2</text>
<text x="329.4" y="305.8">3</text>
<text x="332.9" y="304.1">3V3</text>
<text x="350.3" y="303.6" transform="rotate(-90 350.3 303.6)">GND</text>
<text x="357.7" y="304.1">IO23</text>
<text x="367.1" y="305.8">36</text>
<text x="367.1" y="302.3">37</text>
<text x="383.5" y="305.3">IO22</text>
<text x="383.5" y="301.8">IO23</text>
<text x="309.4" y="308.8">I36</text>
<text x="332.9" y="307.6">EN</text>
<text x="357" y="311.1">TXD0</text>
<text x="357.7" y="307.6">IO22</text>
<text x="367.1" y="309.4">35</text>
<text x="383.5" y="308.8">TXD0</text>
<text x="309.4" y="315.9">I34</text>
<text x="309.4" y="312.3">I39</text>
<text x="329.4" y="312.9">5</text>
<text x="329.4" y="316.4">6</text>
<text x="332.9" y="314.6">SENSOR_VN</text>
<text x="356.7" y="314.6">RXD0</text>
<text x="367.1" y="316.4">33</text>
<text x="367.1" y="312.9">34</text>
<text x="383.5" y="315.9">IO21</text>
<text x="383.5" y="312.3">RXD0</text>
<text x="309.4" y="322.9">IO32</text>
<text x="309.4" y="319.4">I35</text>
<text x="329.4" y="319.9">7</text>
<text x="329.4" y="323.5">8</text>
<text x="332.9" y="318.2">IO34</text>
<text x="332.9" y="321.7">IO35</text>
<text x="357.7" y="318.2">IO21</text>
<text x="361" y="321.7">NC</text>
<text x="367.1" y="323.5">31</text>
<text x="367.1" y="319.9">32</text>
<text x="383.5" y="322.9">IO19</text>
<text x="184.9" y="327.8" transform="rotate(-90 184.9 327.8)">VIN</text>
<text x="188.4" y="327.8" transform="rotate(-90 188.4 327.8)">VOUT(TAB)</text>
<text x="309.4" y="330">IO25</text>
<text x="309.4" y="326.5">IO33</text>
<text x="329.4" y="327">9</text>
<text x="332.9" y="325.2">IO32</text>
<text x="332.9" y="328.8">IO33</text>
<text x="357.7" y="328.8">IO18</text>
<text x="357.7" y="325.2">IO19</text>
<text x="367.1" y="327">30</text>
<text x="383.5" y="326.5">IO18</text>
<text x="383.5" y="330">IO5</text>
<text x="183.1" y="331.3" transform="rotate(-90 183.1 331.3)">3</text>
<text x="186.6" y="331.3" transform="rotate(-90 186.6 331.3)">2</text>
<text x="309.4" y="333.5">IO26</text>
<text x="327.4" y="330.5">10</text>
<text x="327.4" y="334">11</text>
<text x="332.9" y="332.3">IO25</text>
<text x="332.9" y="335.8">IO26</text>
<text x="357.7" y="335.8">IO17</text>
<text x="359.7" y="332.3">IO5</text>
<text x="367.1" y="334">28</text>
<text x="367.1" y="330.5">29</text>
<text x="383.5" y="333.5">IO17</text>
<text x="557.1" y="335.8">1</text>
<text x="569.7" y="335.8">2</text>
<text x="625.1" y="335.3">IO17</text>
<text x="309.4" y="340.6">IO14</text>
<text x="309.4" y="337">IO27</text>
<text x="327.4" y="337.6">12</text>
<text x="327.4" y="341.1">13</text>
<text x="332.9" y="339.3">IO27</text>
<text x="357.7" y="339.3">IO16</text>
<text x="367.1" y="341.1">26</text>
<text x="367.1" y="337.6">27</text>
<text x="383.5" y="337">IO16</text>
<text x="383.5" y="340.6">IO4</text>
<text x="420.5" y="338.8">IO0_CON</text>
<text x="465.4" y="337.6">1</text>
<text x="478" y="337.6">2</text>
<text x="533.4" y="337">IO32</text>
<text x="670.5" y="339.3">1</text>
<text x="674" y="337.6">1</text>
<text x="309.4" y="344.1">IO12</text>
<text x="327.4" y="344.6">14</text>
<text x="332.9" y="342.9">IO14</text>
<text x="332.9" y="346.4">IO12</text>
<text x="359.7" y="346.4">IO0</text>
<text x="359.7" y="342.9">IO4</text>
<text x="367.1" y="344.6">25</text>
<text x="383.5" y="344.1">IO0</text>
<text x="383.5" y="347.6">IO2</text>
<text x="465.4" y="344.6">3</text>
<text x="478" y="344.6">4</text>
<text x="557.1" y="342.9">3</text>
<text x="569.7" y="342.9">4</text>
<text x="309.4" y="351.2">IO13</text>
<text x="327.4" y="351.7">16</text>
<text x="332.9" y="353.4">IO13</text>
<text x="357.7" y="353.4">IO15</text>
<text x="359.7" y="349.9">IO2</text>
<text x="367.1" y="351.7">23</text>
<text x="367.1" y="348.2">24</text>
<text x="383.5" y="351.2">IO15</text>
<text x="420.5" y="349.4">IO0_BTN</text>
<text x="327.4" y="355.2">17</text>
<text x="327.4" y="358.7">18</text>
<text x="332.9" y="357">NC</text>
<text x="361" y="357">NC</text>
<text x="367.1" y="358.7">21</text>
<text x="367.1" y="355.2">22</text>
<text x="327.4" y="362.3">19</text>
<text x="332.9" y="360.5">NC</text>
<text x="332.9" y="364">NC</text>
<text x="361" y="364">NC</text>
<text x="361" y="360.5">NC</text>
<text x="367.1" y="362.3">20</text>
<text x="465.4" y="374.6">1</text>
<text x="478" y="374.6">2</text>
<text x="533.4" y="374.1">IO33</text>
<text x="557.1" y="374.6">1</text>
<text x="569.7" y="374.6">2</text>
<text x="625.1" y="374.1">IO16</text>
<text x="465.4" y="381.7">3</text>
<text x="478" y="381.7">4</text>
<text x="557.1" y="381.7">3</text>
<text x="569.7" y="381.7">4</text>
<text x="49.1" y="385.2">1</text>
<text x="65.3" y="385.2">2</text>
<text x="97.7" y="384.7">IO0_BTN</text>
<text x="474.7" y="455.8">1</text>
<text x="478.2" y="454">1</text>
<text x="550.5" y="455.8">1</text>
<text x="554" y="454">1</text>
<text x="185.9" y="460.5">TXD0</text>
<text x="256.5" y="460.5">RXD</text>
<text x="474.7" y="459.3">2</text>
<text x="478.2" y="457.5">2</text>
<text x="478.2" y="461">3</text>
<text x="494.6" y="460.5">EN</text>
<text x="550.5" y="459.3">2</text>
<text x="554" y="457.5">2</text>
<text x="554" y="461">3</text>
<text x="568.7" y="460.5">IO23</text>
<text x="474.7" y="462.8">3</text>
<text x="474.7" y="466.3">4</text>
<text x="478.2" y="464.6">4</text>
<text x="494.6" y="467.6">I39</text>
<text x="494.6" y="464">I36</text>
<text x="550.5" y="462.8">3</text>
<text x="550.5" y="466.3">4</text>
<text x="554" y="464.6">4</text>
<text x="568.7" y="467.6">TXD0</text>
<text x="568.7" y="464">IO22</text>
<text x="346.8" y="471.3" transform="rotate(-90 346.8 471.3)">3</text>
<text x="350.3" y="471.3" transform="rotate(-90 350.3 471.3)">2</text>
<text x="353.8" y="471.3" transform="rotate(-90 353.8 471.3)">1</text>
<text x="474.7" y="469.9">5</text>
<text x="474.7" y="473.4">6</text>
<text x="478.2" y="468.1">5</text>
<text x="478.2" y="471.6">6</text>
<text x="494.6" y="471.1">I34</text>
<text x="550.5" y="469.9">5</text>
<text x="550.5" y="473.4">6</text>
<text x="554" y="468.1">5</text>
<text x="554" y="471.6">6</text>
<text x="568.7" y="471.1">RXD0</text>
<text x="185.9" y="474.6">RXD0</text>
<text x="256.5" y="474.6">TXD</text>
<text x="345.4" y="475.8" transform="rotate(-90 345.4 475.8)">3</text>
<text x="348.9" y="475.8" transform="rotate(-90 348.9 475.8)">2</text>
<text x="352.4" y="475.8" transform="rotate(-90 352.4 475.8)">1</text>
<text x="474.7" y="476.9">7</text>
<text x="478.2" y="475.2">7</text>
<text x="478.2" y="478.7">8</text>
<text x="494.6" y="474.6">I35</text>
<text x="494.6" y="478.2">IO32</text>
<text x="550.5" y="476.9">7</text>
<text x="554" y="475.2">7</text>
<text x="554" y="478.7">8</text>
<text x="568.7" y="474.6">IO21</text>
<text x="474.7" y="480.4">8</text>
<text x="474.7" y="484">9</text>
<text x="478.2" y="482.2">9</text>
<text x="478.2" y="485.7">10</text>
<text x="494.6" y="481.7">IO33</text>
<text x="494.6" y="485.2">IO25</text>
<text x="550.5" y="480.4">8</text>
<text x="550.5" y="484">9</text>
<text x="554" y="482.2">9</text>
<text x="554" y="485.7">10</text>
<text x="568.7" y="481.7">IO19</text>
<text x="568.7" y="485.2">IO18</text>
<text x="260" y="490.5">EN</text>
<text x="472.7" y="487.5">10</text>
<text x="472.7" y="491">11</text>
<text x="478.2" y="489.3">11</text>
<text x="494.6" y="488.7">IO26</text>
<text x="548.5" y="487.5">10</text>
<text x="548.5" y="491">11</text>
<text x="554" y="489.3">11</text>
<text x="568.7" y="488.7">IO5</text>
<text x="472.7" y="494.6">12</text>
<text x="478.2" y="492.8">12</text>
<text x="478.2" y="496.3">13</text>
<text x="494.6" y="492.3">IO27</text>
<text x="494.6" y="495.8">IO14</text>
<text x="548.5" y="494.6">12</text>
<text x="554" y="492.8">12</text>
<text x="554" y="496.3">13</text>
<text x="568.7" y="492.3">IO17</text>
<text x="568.7" y="495.8">IO16</text>
<text x="185.9" y="501.1">DTR</text>
<text x="472.7" y="498.1">13</text>
<text x="472.7" y="501.6">14</text>
<text x="478.2" y="499.9">14</text>
<text x="478.2" y="503.4">15</text>
<text x="494.6" y="499.3">IO12</text>
<text x="548.5" y="498.1">13</text>
<text x="548.5" y="501.6">14</text>
<text x="554" y="499.9">14</text>
<text x="554" y="503.4">15</text>
<text x="568.7" y="499.3">IO4</text>
<text x="568.7" y="502.8">IO0_CON</text>
<text x="472.7" y="505.1">15</text>
<text x="472.7" y="508.7">16</text>
<text x="478.2" y="506.9">16</text>
<text x="494.6" y="506.4">IO13</text>
<text x="548.5" y="505.1">15</text>
<text x="548.5" y="508.7">16</text>
<text x="554" y="506.9">16</text>
<text x="568.7" y="506.4">IO2</text>
<text x="568.7" y="509.9">IO15</text>
<text x="472.7" y="512.2">17</text>
<text x="478.2" y="510.4">17</text>
<text x="548.5" y="512.2">17</text>
<text x="554" y="510.4">17</text>
<text x="185.9" y="524">RTS</text>
<text x="251.2" y="534.6">IO0_BTN</text>
</g>
<g font-size="3.2" fill="#000080">
<text x="314.3" y="111.5">R9</text>
<text x="314.3" y="114.7">1k</text>
<text x="329.5" y="116.8">U2</text>
<text x="24.7" y="130.6">105017-0001</text>
<text x="40" y="127.2">J3</text>
<text x="95.2" y="148.6">C3</text>
<text x="115.4" y="149.3" transform="rotate(-90 115.4 149.3)">D1</text>
<text x="131.3" y="149.3" transform="rotate(-90 131.3 149.3)">D2</text>
<text x="147.2" y="149.3" transform="rotate(-90 147.2 149.3)">D3</text>
<text x="269.9" y="148.6">C6</text>
<text x="95.2" y="151.5">100nF</text>
<text x="252.2" y="153.3">4.7uF</text>
<text x="252.2" y="150.4">C10</text>
<text x="269.9" y="151.5">100nF</text>
<text x="119.3" y="160.5" transform="rotate(-90 119.3 160.5)">LESD5D5.0CT1G</text>
<text x="135.2" y="160.5" transform="rotate(-90 135.2 160.5)">LESD5D5.0CT1G</text>
<text x="151.1" y="160.5" transform="rotate(-90 151.1 160.5)">LESD5D5.0CT1G</text>
<text x="287.9" y="166.2">R7</text>
<text x="287.9" y="169.4">22.1k</text>
<text x="335.6" y="173.3">CP2102N-A02-GQFN28R</text>
<text x="287.9" y="190.6">47.5k</text>
<text x="287.9" y="187.4">R8</text>
<text x="52.9" y="299.6">TS-1088-AR02016</text>
<text x="52.9" y="296.5">SW1</text>
<text x="86.8" y="299.8">10k</text>
<text x="86.8" y="296.7">R5</text>
<text x="88.2" y="315.6">100nF</text>
<text x="88.2" y="312.6">C1</text>
<text x="146.9" y="317.6">AMS1117-3.3_C347222</text>
<text x="176.9" y="314.4">U1</text>
<text x="255.8" y="315.6">22uF</text>
<text x="255.8" y="312.6">C7</text>
<text x="269.9" y="315.6">100nF</text>
<text x="269.9" y="312.6">C4</text>
<text x="549.4" y="328.4">SW5_LEFT_BUTTON</text>
<text x="403.6" y="334.3">R11</text>
<text x="458.3" y="330.2">SW3_SELECT_BUTTON</text>
<text x="665.2" y="333.8">ZX-PZ2.54-1-1PZZ</text>
<text x="666.3" y="330.2">U4</text>
<text x="403.6" y="337.2">22</text>
<text x="164" y="347.3">10uF</text>
<text x="164" y="344.4">C8</text>
<text x="217" y="347.3">10uF</text>
<text x="217" y="344.4">C9</text>
<text x="403.6" y="347.8">22</text>
<text x="403.6" y="344.9">R12</text>
<text x="561.2" y="353.2">TS-1002S-05026C</text>
<text x="469.5" y="354.9">TS-1002S-05026C</text>
<text x="347.3" y="369.4">U3</text>
<text x="457.2" y="367.2">SW4_BACK_BUTTON</text>
<text x="549.6" y="367.2">SW6_RIGHT_BUTTON</text>
<text x="347.3" y="372.5">ESP32-WROOM-32E(16MB)</text>
<text x="54.6" y="382">TS-1088-AR02016</text>
<text x="54.6" y="378.8">SW2</text>
<text x="469.5" y="392">TS-1002S-05026C</text>
<text x="561.2" y="392">TS-1002S-05026C</text>
<text x="473.2" y="446.7">J1</text>
<text x="549.1" y="446.7">J2</text>
<text x="221.9" y="456">R2</text>
<text x="472.2" y="450.2">X6511WV-17H-C30D60</text>
<text x="548" y="450.2">X6511WV-17H-C30D60</text>
<text x="221.9" y="458.9">0</text>
<text x="348.4" y="457.2">J4</text>
<text x="349" y="460.3">210-1S-1*3Ppin Gold-plated</text>
<text x="516.8" y="467.9">C11</text>
<text x="592.7" y="467.3">100nF</text>
<text x="592.7" y="464.3">C12</text>
<text x="221.9" y="473">0</text>
<text x="221.9" y="470.1">R1</text>
<text x="516.8" y="470.8">100nF</text>
<text x="49.7" y="485.1">5.1k</text>
<text x="49.7" y="481.9">R10</text>
<text x="211.3" y="496.3">R3</text>
<text x="51.2" y="501.3">LED1</text>
<text x="211.3" y="499.5">10k</text>
<text x="234.2" y="503.1">Q1</text>
<text x="51.2" y="504.6">0805G (Green)</text>
<text x="234.2" y="506.3">SS8050-G_C164885</text>
<text x="211.3" y="519.3">R4</text>
<text x="516.8" y="520.8">C5</text>
<text x="211.3" y="522.4">10k</text>
<text x="234.2" y="523">SS8050-G_C164885</text>
<text x="234.2" y="526.2">Q2</text>
<text x="516.8" y="523.7">100nF</text>
</g>
<g font-size="3.2">
<text x="327.7" y="127.7">3</text>
<text x="331.2" y="129.4">GND</text>
<text x="329.4" y="298.8">1</text>
<text x="367.1" y="298.8">38</text>
<text x="332.9" y="300.5">GND</text>
<text x="358.3" y="300.5">GND</text>
<text x="191.9" y="327.8" transform="rotate(-90 191.9 327.8)">ADJ(GND)</text>
<text x="190.1" y="331.3" transform="rotate(-90 190.1 331.3)">1</text>
<text x="327.4" y="348.2">15</text>
<text x="332.9" y="349.9">GND</text>
</g>
<g font-size="3.2" fill="#f00">
<text x="327.7" y="138.3">6</text>
<text x="331.2" y="140">VDD</text>
<text x="329.4" y="309.4">4</text>
<text x="332.9" y="311.1">SENSOR_VP</text>
</g>
</svg>
